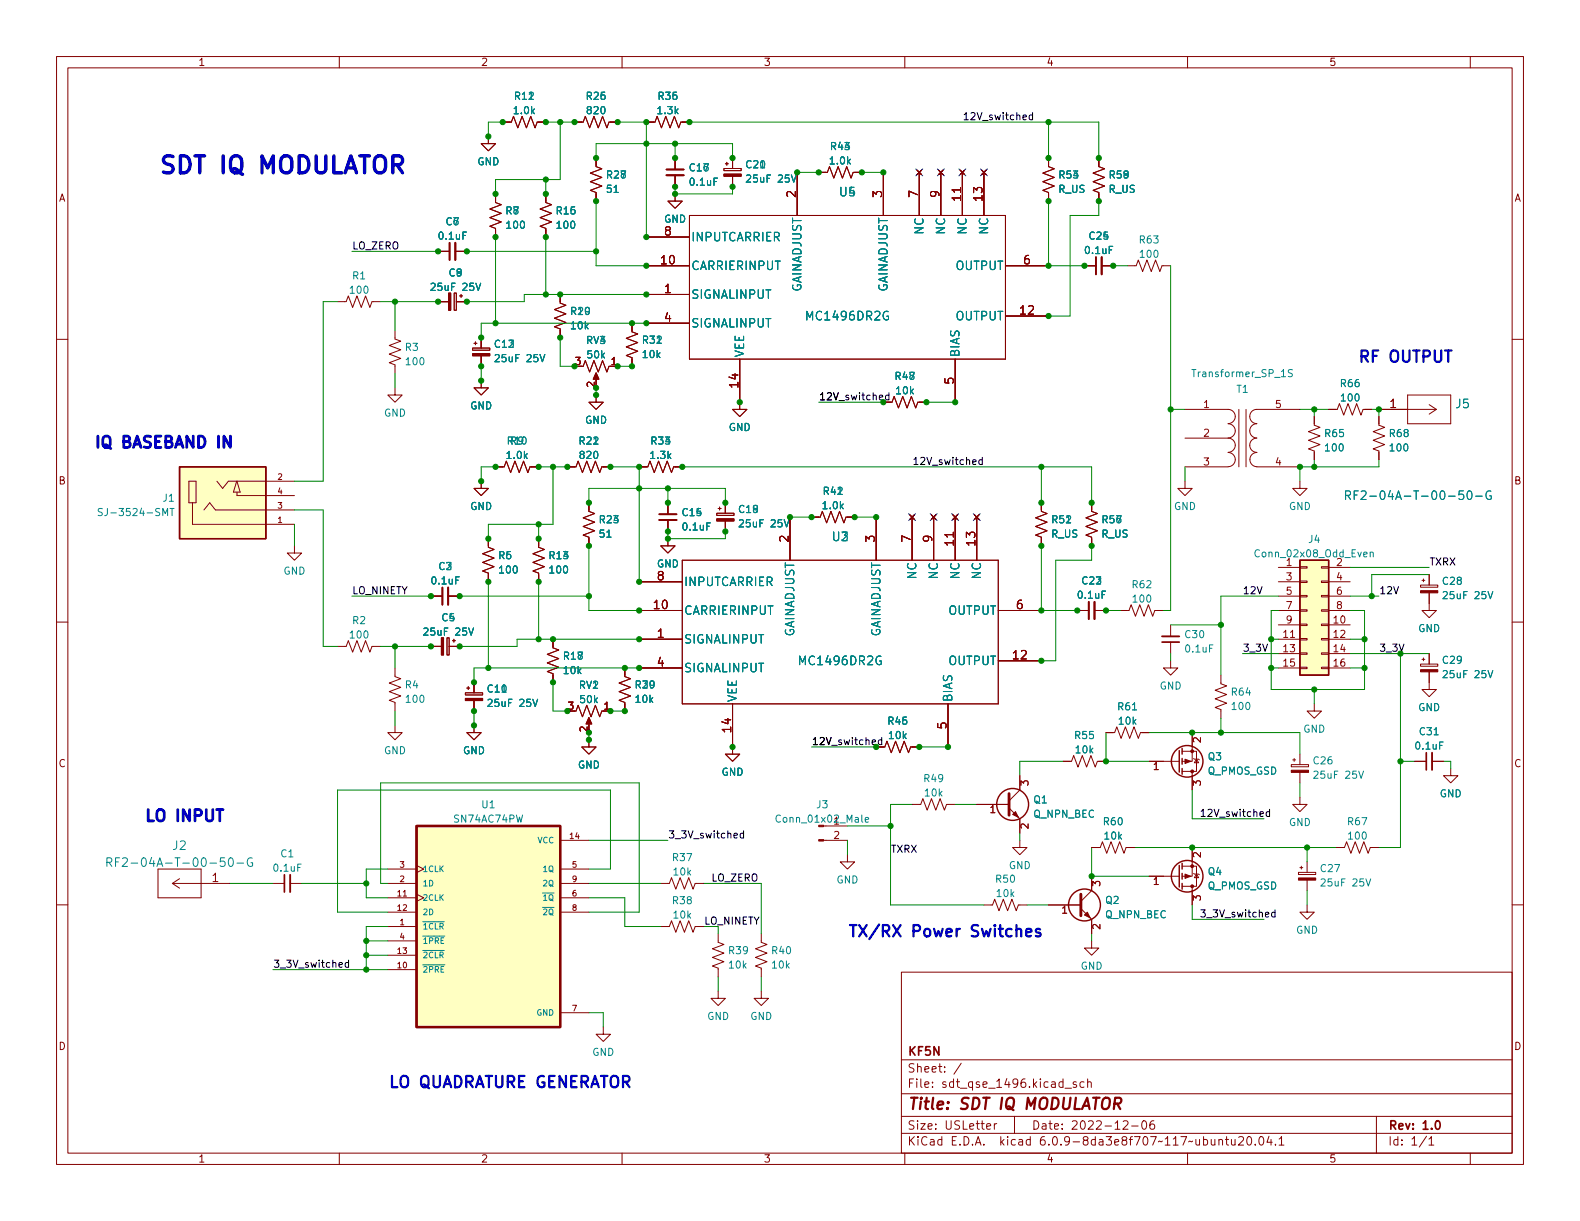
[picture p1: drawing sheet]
<svg xmlns="http://www.w3.org/2000/svg" width="279mm" height="216mm" viewBox="0 0 279 216" stroke-linecap="round" stroke-linejoin="round" font-family="sans-serif">
<g fill="none" stroke="#840000" stroke-width=".18">
<path d="M10 10h259.4v195.9h-259.4zM12 12h255.4v191.9h-255.4zM60 10v2M110 10v2M160 10v2M210 10v2M260 10v2M86.4 24.1v1.3h1.2l-1.2 1.3-1.3-1.3h1.3M87.6 34.3v1.5l1 .4-2 .8 2 .7-2 .8 2 .7-2 .8 1 .4v1.5M88.9 21.6h1.5l.4-1 .8 2 .7-2 .8 2 .8-2 .7 2 .4-1h1.5M96.5 34.3v1.5l1 .4-2 .8 2 .7-2 .8 2 .7-2 .8 1 .4v1.5M101.6 21.6h1.5l.4-1 .8 2 .7-2 .8 2 .8-2 .7 2 .4-1h1.5"/>
<path d="M105.4 27.9v1.6l1 .3-2 .8 2 .8-2 .7 2 .8-2 .8 1 .3v1.6M114.3 21.6h1.5l.4-1 .8 2 .7-2 .8 2 .8-2 .7 2 .4-1h1.5M119.4 34.3v1.3h1.2l-1.2 1.2-1.3-1.2h1.3M119.4 27.9v2.1M119.4 31v2M121.9 38.1h55.9v25.4h-55.9zM128 29.8h3.1v.4h-3.1zM128.3 29h.5M128.5 28.7v.5M129.5 27.9v1.9M129.5 31.2v1.8M141 30.5v7.6"/>
<path d="M144.8 30.5h1.5l.4-1 .7 2 .8-2 .8 2 .7-2 .8 2 .4-1h1.5M156.2 30.5v7.6M162.2 30.1l.7 .8M162.6 30.5v7.6M162.9 30.1l-.7 .8M166 30.1l.8 .8M166.4 30.5v7.6M166.8 30.1l-.8 .8M169.8 30.1l.8 .8M170.2 30.5v7.6M170.6 30.1l-.8 .8M173.6 30.1l.8 .8"/>
<path d="M174 30.5v7.6M174.4 30.1l-.8 .8M185.4 27.9v1.6l1 .3-2 .8 2 .8-2 .7 2 .8-2 .8 1 .3v1.6M194.3 27.9v1.6l1 .3-2 .8 2 .8-2 .7 2 .8-2 .8 1 .3v1.6M10 60h2M59.7 53.3h1.5l.4-1 .8 2.1 .7-2.1 .8 2.1 .7-2.1 .8 2.1 .4-1.1h1.5M69.8 58.4v1.5l1.1 .4-2.1 .8 2.1 .7-2.1 .8 2.1 .8-2.1 .7 1 .4v1.5M77.5 44.5h2M77.5 53.3h1.8M80.3 51.8h.4v3.1h-.4zM80.5 44.5h2M80.7 53.3h1.8"/>
<path d="M81.3 52.3h.5M81.5 52.1v.5M85.1 59.7v1.8M99.1 52.1v1.5l1 .4-2.1 .7 2.1 .8-2.1 .8 2.1 .7-2.1 .8 1.1 .4v1.5M111.8 57.2v1.5l1 .4-2.1 .7 2.1 .8-2.1 .7 2.1 .8-2.1 .8 1.1 .3v1.6M114.3 52.1h7.6M114.3 47h7.6M114.3 57.2h7.6M114.3 41.9h7.6M177.8 47h7.6M177.8 55.9h7.6M191.8 47h2"/>
<path d="M194.8 47h2M199.4 47h1.5l.4-1 .8 2 .7-2 .8 2 .7-2 .8 2 .4-1h1.5M267.4 60h2M69.8 68.6v1.3h1.3l-1.3 1.2-1.2-1.2h1.2M83.6 61.5h3v.4h-3zM83.8 60.7h.5M84.1 60.5v.5M85.1 67.3v1.3h1.3l-1.3 1.3-1.3-1.3h1.3M85.1 62.9v1.9M103.1 64.8l.4-1 .8 2 .7-2 .8 2 .8-2 .7 2 .4-1M105.4 69.9v1.2h1.3l-1.3 1.3-1.3-1.3h1.3M105.4 66.3v1"/>
<path d="M130.8 63.5v8.9h1.3l-1.3 1.3-1.3-1.3h1.3M156.2 71.1h1.5l.4-1 .8 2 .7-2 .8 2 .8-2 .7 2 .4-1h1.5M168.9 63.5v7.6M209.5 72.4h7.7a1.26 1.26 0 0 1 1.2 1.2 1.26 1.26 0 0 1-1.2 1.3M209.5 77.5h7.7M217.2 77.5a1.26 1.26 0 0 1 1.2 1.2 1.26 1.26 0 0 1-1.2 1.3M217.2 74.9a1.26 1.26 0 0 1 1.2 1.3 1.26 1.26 0 0 1-1.2 1.2M219.1 72.4v10.2M220.3 72.4v10.2M222.2 74.9a1.27 1.27 0 0 0-1.2 1.3 1.27 1.27 0 0 0 1.2 1.3 1.26 1.26 0 0 0-1.2 1.2 1.26 1.26 0 0 0 1.2 1.3M229.9 72.4h-7.7a1.26 1.26 0 0 0-1.2 1.2 1.26 1.26 0 0 0 1.2 1.3M232.4 73.7v1.5l1 .4-2 .7 2 .8-2 .8 2 .7-2 .8 1 .4v1.5"/>
<path d="M234.9 72.4h1.6l.4-1 .7 2 .8-2 .7 2 .8-2 .8 2 .3-1h1.6M243.8 73.7v1.5l1.1 .4-2.1 .7 2.1 .8-2.1 .8 2.1 .7-2.1 .8 1 .4v1.5M243.8 72.4h10.2M248.9 69.9h7.6v5h-7.6zM252.7 71.6l1.3 .8M254 72.4l-1.3 .8M33.4 85.1h1.3v3.8h-1.3zM34 88.9v3.8h18.1M36.1 90.2l1-1.3 1 1.3h14M38.4 85.1l1 1.3 1-1.3h11.7M41.9 85.1l-.6 1.9h1.2l-.6-1.9M41.9 85.1h.1"/>
<path d="M41.9 87v.6h10.2M52.1 96.5v1.3h1.2l-1.2 1.3-1.3-1.3h1.3M85.1 85.1v1.3h1.3l-1.3 1.2-1.3-1.2h1.3M86.4 95.3v1.5l1 .4-2.1 .7 2.1 .8-2.1 .7 2.1 .8-2.1 .8 1.1 .3v1.6M87.6 82.6h1.6l.3-1.1 .8 2.1 .8-2.1 .7 2.1 .8-2.1 .7 2.1 .4-1h1.5M95.2 95.3v1.5l1.1 .4-2.1 .7 2.1 .8-2.1 .7 2.1 .8-2.1 .8 1 .3v1.6M100.3 82.6h1.6l.3-1.1 .8 2.1 .8-2.1 .7 2.1 .8-2.1 .7 2.1 .4-1h1.5M104.1 88.9v1.5l1.1 .4-2.1 .8 2.1 .7-2.1 .8 2.1 .8-2.1 .7 1 .4v1.5M113 82.6h1.6l.3-1.1 .8 2.1 .8-2.1 .7 2.1 .8-2.1 .7 2.1 .4-1h1.5M118.1 95.3v1.2h1.3l-1.3 1.3-1.3-1.3h1.3M118.1 88.9v2M118.1 91.9v2.1"/>
<path d="M120.6 99.1h55.9v25.4h-55.9zM126.7 90.8h3.1v.3h-3.1zM127 89.9h.5M127.3 89.7v.5M128.3 88.9v1.9M128.3 92.1v1.9M139.7 91.4v7.7M143.5 91.4h1.5l.4-1 .8 2.1 .7-2.1 .8 2.1 .8-2.1 .7 2.1 .4-1.1h1.5M154.9 91.4v7.7M160.9 91.1l.8 .7M161.3 91.4v7.7M161.7 91.1l-.8 .7"/>
<path d="M164.7 91.1l.8 .7M165.1 91.4v7.7M165.5 91.1l-.8 .7M168.5 91.1l.8 .7M168.9 91.4v7.7M169.3 91.1l-.8 .7M172.3 91.1l.8 .7M172.7 91.4v7.7M173.1 91.1l-.8 .7M184.1 88.9v1.5l1.1 .4-2.1 .8 2.1 .7-2.1 .8 2.1 .8-2.1 .7 1 .4v1.5M193 88.9v1.5l1.1 .4-2.1 .8 2.1 .7-2.1 .8 2.1 .8-2.1 .7 1 .4v1.5M209.5 85.1v1.3h1.3l-1.3 1.2-1.2-1.2h1.2"/>
<path d="M217.2 80a1.26 1.26 0 0 1 1.2 1.3 1.26 1.26 0 0 1-1.2 1.2l-7.7 .1M222.2 82.6h7.7M222.3 80a1.26 1.26 0 0 0-1.3 1.3 1.26 1.26 0 0 0 1.3 1.2M229.9 85.1v1.3h1.2l-1.2 1.2-1.3-1.2h1.3M10 110h2M59.7 114.3h1.5l.4-1 .8 2 .7-2 .8 2 .7-2 .8 2 .4-1h1.5M69.8 118.1v1.5l1.1 .4-2.1 .8 2.1 .7-2.1 .8 2.1 .8-2.1 .7 1 .4v1.5M76.2 114.3h1.9M76.2 105.4h2M79 112.8h.4v3h-.4zM79.2 105.4h2.1M79.4 114.3h1.9"/>
<path d="M80 113.3h.5M80.3 113v.5M97.8 113v1.6l1 .3-2 .8 2 .8-2 .7 2 .8-2 .7 1 .4v1.6M110.5 118.1v1.5l1 .4-2 .8 2 .7-2 .8 2 .8-2 .7 1 .4v1.5M113 113h7.6M113 108h7.6M113 118.1h7.6M113 102.9h7.6M176.5 108h7.6M176.5 116.8h7.6M190.5 108h2M193.5 108h2.1"/>
<path d="M198.1 108h1.5l.4-1.1 .8 2.1 .7-2.1 .8 2.1 .8-2.1 .7 2.1 .4-1h1.5M207 116.8v1.3h1.3l-1.3 1.3-1.3-1.3h1.3M207 110.5v2M207 113.5v2.1M215.9 119.4v1.5l1 .4-2 .7 2 .8-2 .8 2 .7-2 .8 1 .4v1.5M226.1 113h3.8M226.1 108h3.8M226.1 118.1h3.8M226.1 102.9h3.8M226.1 105.4h3.8M226.1 100.3h3.8M226.1 110.5h3.8"/>
<path d="M226.1 115.6h3.8M229.9 118h1.2v.2h-1.2zM229.9 115.4h1.2v.3h-1.2zM229.9 112.9h1.2v.3h-1.2zM229.9 110.4h1.2v.2h-1.2zM229.9 107.8h1.2v.3h-1.2zM229.9 105.3h1.2v.2h-1.2zM229.9 102.7h1.2v.3h-1.2zM229.9 100.2h1.2v.3h-1.2zM233.7 118h1.2v.2h-1.2zM233.7 115.4h1.2v.3h-1.2zM233.7 112.9h1.2v.3h-1.2z"/>
<path d="M233.7 110.4h1.2v.2h-1.2zM233.7 107.8h1.2v.3h-1.2zM233.7 105.3h1.2v.2h-1.2zM233.7 102.7h1.2v.3h-1.2zM233.7 100.2h1.2v.3h-1.2zM234.9 113h3.9M234.9 108h3.9M234.9 118.1h3.9M234.9 102.9h3.9M234.9 105.4h3.9M234.9 100.3h3.9M234.9 110.5h3.9"/>
<path d="M234.9 115.6h3.9M251.2 103.5h3.1v.3h-3.1zM251.2 117.4h3.1v.4h-3.1zM251.5 102.6h.5M251.5 116.6h.5M251.7 102.4v.5M251.7 116.3v.5M252.7 104.8v3.2h1.3l-1.3 1.2-1.2-1.2h1.2M252.7 118.8v3.1h1.3l-1.3 1.3-1.2-1.3h1.2M252.7 101.6v1.9M252.7 115.6v1.8M267.4 110h2"/>
<path d="M69.8 128.3v1.2h1.3l-1.3 1.3-1.2-1.3h1.2M82.3 122.5h3v.4h-3zM82.5 121.7h.6M82.8 121.4v.5M83.8 128.3v1.2h1.3l-1.3 1.3-1.3-1.3h1.3M83.8 120.7v1.8M83.8 123.9v1.8M101.9 125.7l.3-1 .8 2 .8-2 .7 2 .8-2 .7 2 .4-1M104.1 130.8v1.3h1.3l-1.3 1.3-1.2-1.3h1.2M104.1 127.3v1M129.5 124.5v8.9h1.3l-1.3 1.2-1.2-1.2h1.2M154.9 132.1h1.6l.3-1 .8 2 .8-2 .7 2 .8-2 .8 2 .3-1h1.6"/>
<path d="M167.6 124.5v7.6M180.3 137.2v2.5l-1.9 1.9M188 134.6h1.5l.4-1 .7 2 .8-2 .8 2 .7-2 .8 2 .4-1h1.5M195.6 129.5h1.5l.4-1 .7 2.1 .8-2.1 .8 2.1 .7-2.1 .8 2.1 .4-1.1h1.5M203.2 134.6h5.3M209 132.8h2.6v3.6h-2.6M210.8 129.5v5.1h-1.8M210.8 136.4v3.3M211.1 134.1l.1 .1h.8l.1 .2M211.6 134.2l.4 .7h-.8zM228.3 135.2h3.1v.4h-3.1zM228.6 134.4h.5"/>
<path d="M228.9 134.1v.5M229.9 133.4v1.8M229.9 136.6v1.8M232.4 124.5v1.2h1.3l-1.3 1.3-1.3-1.3h1.3M250.2 134.6h2M253.2 134.6h2.1M256.5 135.9v1.3h1.3l-1.3 1.2-1.2-1.2h1.2M10 160h2M27.9 153.7h7.7v5.1h-7.7zM30.5 156.2h10.1M30.5 156.2l1.2 .8M31.7 155.4l-1.2 .8"/>
<path d="M48.3 156.2h2M51.3 156.2h2M68.6 156.2h5.1M68.6 153.7h5.1M68.6 158.8h5.1M73.7 158.1l1.2 .7-1.2 .6M73.7 153l1.2 .7-1.2 .6M99.1 148.6h5M99.1 156.2h5M99.1 153.7h5M99.1 158.8h5M116.8 156.2h1.6l.3-1 .8 2 .8-2 .7 2 .8-2 .8 2 .3-1h1.6"/>
<path d="M145.6 148.6h4.3M146 146.1h3.9M149.9 151.1v1.3h1.2l-1.2 1.3-1.3-1.3h1.3M161.3 142.2h1.5l.4-1 .8 2.1 .7-2.1 .8 2.1 .7-2.1 .8 2.1 .4-1.1h1.5M172.7 142.2h5.7M178.4 142.9l1.9 1.9v2.5M180.3 148.6v1.3h1.3l-1.3 1.2-1.2-1.2h1.2M193 149.9h1.6l.3-1.1 .8 2.1 .8-2.1 .7 2.1 .8-2.1 .8 2.1 .3-1h1.6M193 154.9v2.6l-1.9 1.9M203.2 154.9h5.3M209 153.2h2.6v3.5h-2.6M210.8 149.9v5h-1.8"/>
<path d="M210.8 156.7v3.3M211.1 154.4l.1 .2h.8l.1 .1M211.6 154.6l.4 .6h-.8zM229.6 154.3h3.1v.3h-3.1zM229.9 141v1.2h1.2l-1.2 1.3-1.3-1.3h1.3M229.9 153.4h.5M230.1 153.2v.5M231.1 152.4v1.9M231.1 155.6v1.9M236.2 149.9h1.5l.4-1.1 .8 2.1 .7-2.1 .8 2.1 .8-2.1 .7 2.1 .4-1h1.5M267.4 160h2M68.6 163.8h5.1"/>
<path d="M68.6 171.5h5.1M68.6 161.3h5.1M68.6 168.9h5.1M68.6 166.4h5.1M99.1 161.3h5M99.1 179.1h5M116.8 163.8h1.6l.3-1 .8 2 .8-2 .7 2 .8-2 .8 2 .3-1h1.6M127 165.1v1.5l1 .4-2 .8 2 .7-2 .8 2 .8-2 .7 1 .4v1.5M127 175.3v1.2h1.3l-1.3 1.3-1.3-1.3h1.3M134.6 165.1v1.5l1 .4-2 .8 2 .7-2 .8 2 .8-2 .7 1 .4v1.5M134.6 175.3v1.2h1.3l-1.3 1.3-1.3-1.3h1.3M159.4 171.9h108v32h-108z"/>
<path d="M174 160h1.5l.4-1 .8 2 .7-2 .8 2 .7-2 .8 2 .4-1h1.5M185.4 160h5.7M191.1 160.7l1.9 1.9v2.5M193 166.4v1.2h1.3l-1.3 1.3-1.2-1.3h1.2M231.1 160v1.3h1.3l-1.3 1.3-1.2-1.3h1.2M106.7 181.6v1.3h1.2l-1.2 1.3-1.3-1.3h1.3M159.4 197.4h108M159.4 193.4h108M159.4 187.4h108M170 188l-1.3 1.9M174.5 199.2l.7-.2-.1-.3h-.4l-.2 .2v.7h.6M175.8 198.7v1"/>
<path d="M176.3 198.7h-.3l-.2 .3M179.4 197.4v3M188.3 192.4h1.2M190.3 191.4l-.3-.1-.2 .2v.2l.5 .2v.3h-.5M191.7 191.4l-.4-.1-.3 .3v.4l.1 .2h.6M192.3 191.4l.2-.1 .4 .1 .1 .9M192.3 190.8v1.5M198.6 198.3l.6-.1 .2 .1 .1 .3-1 1.1h1M200.1 199.1h1.2M202.1 198.2h.2a.81 .81 0 0 1 .5 .6 .81 .81 0 0 1-.3 .8l-.1 .1a.81 .81 0 0 1-.6-.6 .81 .81 0 0 1 .3-.9zM204 198.2a.59 .59 0 0 0-.7 .6v.6l.2 .2 .4 .1 .2-.2 .1-.5-.2-.2-.4-.1-.3 .3M243.4 197.4v6.5"/>
<path d="M60 203.9v2M110 203.9v2M159.4 200.4h108M160 203.9v2M210 203.9v2M215.5 201.6l.3-.1h.3l.1 1M215.5 201.5v1M216.7 201.5h.6M216.9 201v1.3l.4 .2M217.8 201.5v.9l.4 .1 .2-.2M218.4 201.5v1M219 201.1l.6-.1 .2 .1 .1 .3-.9 1.1h.9"/>
<path d="M220.7 201h.1a.81 .81 0 0 1 .6 .6 .81 .81 0 0 1-.3 .8l-.1 .1a.81 .81 0 0 1-.6-.6 .81 .81 0 0 1 .3-.9zM222 202.3v.2M222.8 201h.2a.81 .81 0 0 1 .6 .6 .81 .81 0 0 1-.3 .8l-.2 .1a.81 .81 0 0 1-.6-.6 .81 .81 0 0 1 .3-.9zM224.4 200.9l-.4 1.1h1M224.8 201.5v1M225.5 202.3v.2M226.2 201.4l.4-.4v1.5M226.2 202.5h.8M252.3 200.9l-1.3 1.9M252.7 201.4l.4-.4v1.5M252.7 202.5h.8M260 203.9v2"/>
</g>
<path d="M117.9 30h3M79.5 42.9v3.1M193.8 45.5v3M116.6 90.9h3M78.2 103.9v3M192.5 106.4v3.1M205.5 113.5h3M252.2 133.1v3M50.3 154.7v3M254 198.2h.2a.82 .82 0 0 1 .6 .6 .82 .82 0 0 1-.3 .8l-.2 .1a.81 .81 0 0 1-.6-.6 .81 .81 0 0 1 .3-.9z" fill="none" stroke="#840000" stroke-width=".3"/>
<path d="M197.1 195.2h.7a.55 .55 0 0 0 .5-.5 .55 .55 0 0 0-.3-.6h-.8l-.2 2M197.6 195.2l.5 .9" fill="none" stroke="#840000" stroke-width=".4"/>
<g fill="#840000" stroke="#840000" stroke-width=".18">
<path d="M104.1 126.9l.5 1.1h-1z"/>
<path d="M179.1 144l.5-.5 .5 1z"/>
<path d="M144.8 148.5h.8v.2h-.8z"/>
<path d="M78.1 112.8h.3v3h-.3z"/>
<path d="M82.3 123.5h3v.4h-3z"/>
<path d="M83.6 62.5h3v.4h-3z"/>
<path d="M105.4 65.9l.5 1.2h-1z"/>
<path d="M128 30.8h3.1v.4h-3.1z"/>
<path d="M228.3 136.2h3.1v.4h-3.1z"/>
<path d="M229.6 155.2h3.1v.4h-3.1z"/>
<path d="M209.5 154.6l1.1 .3-1.1 .4z"/>
<path d="M191.8 161.8l.5-.5 .5 1z"/>
<path d="M209.5 134.2l1.1 .4-1.1 .4z"/>
<path d="M251.2 104.4h3.1v.4h-3.1z"/>
<path d="M251.2 118.4h3.1v.4h-3.1z"/>
<path d="M79.3 51.8h.4v3.1h-.4z"/>
<path d="M126.7 91.7h3.1v.4h-3.1z"/>
<circle cx="210.8" cy="153.2" r=".25"/>
<circle cx="210.8" cy="156.7" r=".25"/>
<circle cx="210.8" cy="132.8" r=".25"/>
<circle cx="210.8" cy="136.4" r=".25"/>
</g>
<path d="M178.4 140.3v3.8M191.1 158.1v3.8" fill="none" stroke="#840000" stroke-width=".51"/>
<g fill="none" stroke="#840000" stroke-width=".25">
<path d="M31.7 82.6h15.3v12.7h-15.3zM47 82.6v12.7M229.9 99.1h5v20.3h-5zM208.5 132.7v3.8M209 132.3v1.1M209 134.1v1M209 135.9v1M208.5 153v3.8M209 152.7v1M209 154.4v1M209 156.2v1"/>
<circle cx="209.9" cy="134.6" r="2.79"/>
<circle cx="179.1" cy="142.2" r="2.82"/>
<circle cx="209.9" cy="154.9" r="2.79"/>
<circle cx="191.8" cy="160" r="2.82"/>
</g>
<g fill="none" stroke="#008484" stroke-width=".18">
<path d="M139.9 30.9l.5 1.3 .4-1.3M84.2 50.1l.4 1.3 .4-1.3M95.5 62.7l.4 1.3 .4-1.3M228.5 65.4l-.4-.1-.2 .2v.3l.5 .3 .1 .3-.2 .2h-.5M18.1 90l-.5-.1-.2 .1v.4l.6 .2 .1 .3-.3 .3-.4-.1M30.1 89.9h.7M30.4 89.9v1.3M138.7 91.9l.4 1.3 .4-1.3M237.9 87.6l.8-.1 .1-.2-.1-.4-.2-.1h-.6v1.5M238.3 87.6l.5 .7M239.5 87.5h.5M240.2 86.8h-.7v1.5"/>
<path d="M240.7 86.9l.6-.1 .2 .1 .1 .3-1 1.1h1M242.3 97.7l.2-.1 .3 .1v.8M242.3 97.6v.9M261 87.7h1.1M263.6 86.9a.75 .75 0 0 0-.9 .5 .75 .75 0 0 0 .6 .9l.4-.1v-.5h-.3M82.9 111l.4 1.3 .4-1.3M263.1 104.6l.5 1.3 .4-1.3M263.1 118.6l.5 1.2 .4-1.2M94.2 123.7l.4 1.2 .5-1.2M240.3 136.4l.4 1.2 .4-1.2M18.9 152.5l.7-.1 .2-.2-.1-.4-.2-.1h-.6v1.5M19.3 152.5l.5 .7"/>
<path d="M20.4 152.4h.5M21.2 151.7h-.8v1.5M21.7 151.8l.5-.1 .3 .1v.3l-.9 1.1h.9M41.9 152.6h1.2M44.6 151.8a.75 .75 0 0 0-.9 .5 .75 .75 0 0 0 .5 .9l.5-.1v-.5h-.3M153 145l.6-.2-.1-.2-.3-.1-.2 .2 .1 .6h.4M241.5 155.4l.5 1.3 .4-1.3"/>
</g>
<path d="M117.9 31h3M80.5 42.9v3.1M194.8 45.5v3M116.6 91.9h3M79.2 103.9v3M193.5 106.4v3.1M205.5 112.5h3M253.2 133.1v3M51.3 154.7v3" fill="none" stroke="#840000" stroke-width=".33"/>
<g fill="#ffffc2" stroke="#ffffc2" stroke-width=".18">
<path d="M73.7 146.1h25.4v35.5h-25.4z"/>
<path d="M229.9 99.1h5v20.3h-5z"/>
<path d="M31.7 82.6h15.3v12.7h-15.3z"/>
</g>
<path d="M73.7 146.1h25.4v35.5h-25.4z" fill="none" stroke="#840000" stroke-width=".41"/>
<g fill="none" stroke="#000" stroke-width=".18">
<path d="M182.6 19.9v1.3M182.6 20.4l-.4-.1-.2 .3 .1 .5h.5M157.2 69.9h-.4l-.2 .2 .1 .5h.5M157.2 69.4v1.3M173.7 81.4l-.4-.1-.2 .2 .1 .6h.5M173.7 80.9v1.2M155.9 130.9l-.3-.1-.3 .3 .1 .5h.5M155.9 130.4v1.3M131.5 147.4l-.4-.1-.2 .3 .1 .5h.5M131.5 146.9v1.3M224.5 143.6l-.4-.1-.2 .3 .1 .5h.5M224.5 143.1v1.3"/>
<path d="M61.6 170.3l-.3-.1-.3 .2 .2 .6h.4M61.6 169.8v1.2M225.5 161.4l-.4-.1-.2 .2 .1 .6h.5M225.5 160.9v1.3"/>
</g>
<path d="M40.7 77.1v2l-1.1-2v2M38.3 143.2h1.1" fill="none" stroke="#0000c2" stroke-width=".5"/>
<path d="M181.5 164.9l.9-.2-.1-.4-.6-.1-.2 .3v1l.2 .1 .6-.1M183.9 164.3l-.4-.1-.3 .3 .1 .3 .6 .2 .1 .2-.1 .3-.2 .1-.5-.1" fill="none" stroke="#0000c2" stroke-width=".4"/>
<g fill="none" stroke="#008400" stroke-width=".18">
<path d="M88.9 21.6h-2.5v2.5M96.5 21.6h5.1M96.5 31.8v2.5M99.1 21.6v10.2h-11.5v2.5M105.4 27.9v-2.5h24.1v2.5M105.4 35.6v11.4h8.9M109.2 21.6h5.1v20.3M119.4 25.4v2.5M119.4 33v1.3h10.1v-1.3M121.9 21.6h72.4v6.3M141 30.5h3.8M152.4 30.5h3.8"/>
<path d="M185.4 35.6v11.4h6.4M185.4 21.6v6.3M194.3 35.6v2.5h-5.1v17.8h-3.8M59.7 53.3h-2.6v31.8h-5M62.2 44.5h15.3M67.3 53.3h10.2M69.8 53.3v5.1M82.5 44.5h22.9M87.6 41.9v15.3M96.5 41.9v10.2M99.1 59.7v5.1h2.5M114.3 57.2h-29.2v2.5"/>
<path d="M114.3 52.1h-21.6v1.2h-10.2M196.8 47h2.6M207 47v61h-1.3M69.8 66v2.6M85.1 64.8v2.5M105.4 68.6v1.3M109.2 64.8h2.6M144.8 71.1h11.4M163.8 71.1h5.1M207 72.4h2.5M229.9 72.4h5M232.4 72.4v1.3"/>
<path d="M242.6 72.4h1.2v1.3M52.1 90.2h5v24.1h2.6M52.1 92.7v3.8M87.6 82.6h-2.5v2.5M95.2 82.6h5.1M95.2 92.7v2.6M97.8 82.6v10.1h-11.4v2.6M104.1 88.9v-2.5h24.2v2.5M104.1 96.5v11.5h8.9M107.9 82.6h5.1v20.3M118.1 94v1.3h10.2v-1.3M118.1 86.4v2.5"/>
<path d="M120.6 82.6h72.4v6.3M139.7 91.4h3.8M151.1 91.4h3.8M184.1 96.5v11.5h6.4M184.1 82.6v6.3M193 96.5v2.6h-6.3v17.7h-2.6M209.5 82.6v2.5M232.4 81.3v1.3M243.8 81.3v1.3h-13.9v2.5M62.2 105.4h14M67.3 114.3h8.9M69.8 114.3v3.8"/>
<path d="M81.3 105.4h22.8M86.4 102.9v15.2M95.2 102.9v10.1M113 118.1h-29.2v2.6M113 113h-21.6v1.3h-10.1M195.6 108h2.5M207 115.6v1.2M207 110.5h8.9M219.7 115.6h6.4M224.8 118.1h1.3M224.8 113h1.3M226.1 108h-1.3v13.9h16.5v-13.9h-2.5"/>
<path d="M226.1 105.4h-10.2v14M238.8 100.3h13.9M238.8 115.6h13.9M238.8 118.1h2.5M238.8 105.4h5M238.8 113h2.5M247.6 115.6v34.3h-3.8M252.7 101.6h-10.1v3.8M69.8 125.7v2.6M83.8 125.7v2.6M97.8 120.7v5h2.5M104.1 129.5v1.3"/>
<path d="M107.9 125.7h2.6M143.5 132.1h11.4M162.6 132.1h5M188 134.6h-7.7v2.6M195.6 129.5v5.1h7.6M203.2 129.5h26.7v3.9M210.8 139.7v5.1h12.7M215.9 127v2.5M229.9 138.4v2.6M232.4 121.9v2.6M247.6 134.6h2.6M255.3 134.6h1.2v1.3"/>
<path d="M40.6 156.2h7.7M53.3 156.2h11.5M68.6 156.2h-1.3v-17.8h45.7v22.9h-8.9M68.6 153.7h-3.8v5.1h3.8M104.1 158.8h6.4v5h6.3M104.1 156.2h12.7M104.1 153.7h3.8v-14h-48.2v21.6h8.9M104.1 148.6h14M124.5 156.2h10.1v8.9M149.9 148.6v2.5M149.9 146.1h7.6M161.3 142.2h-3.8v17.8h16.5"/>
<path d="M168.9 142.2h3.8M180.3 147.3v1.3M193 149.9v5h10.2M200.7 149.9h35.5M231.1 149.9v2.5M231.1 157.5v2.5M48.3 171.5h20.3M64.8 168.9h3.8M64.8 166.4h3.8M68.6 163.8h-3.8v7.7M104.1 179.1h2.6v2.5M127 163.8v1.3"/>
<path d="M127 172.7v2.6M134.6 172.7v2.6M181.6 160h3.8M193 165.1v1.3M210.8 160v2.6h12.7"/>
</g>
<g fill="none" stroke="#000084" stroke-width=".18">
<path d="M162 29.9l1.2 1.2M163.2 29.9l-1.2 1.2M165.8 29.9l1.2 1.2M167 29.9l-1.2 1.2M169.6 29.9l1.2 1.2M170.8 29.9l-1.2 1.2M173.4 29.9l1.2 1.2M174.6 29.9l-1.2 1.2M160.7 90.8l1.2 1.2M161.9 90.8l-1.2 1.2M164.5 90.8l1.2 1.2M165.7 90.8l-1.2 1.2"/>
<path d="M168.3 90.8l1.2 1.2M169.5 90.8l-1.2 1.2M172.1 90.8l1.2 1.2M173.3 90.8l-1.2 1.2"/>
</g>
<g fill="#008400" stroke="#008400" stroke-width=".18">
<circle cx="82.5" cy="53.3" r=".46"/>
<circle cx="85.1" cy="59.7" r=".46"/>
<circle cx="87.6" cy="57.2" r=".46"/>
<circle cx="85.1" cy="64.8" r=".46"/>
<circle cx="96.5" cy="52.1" r=".46"/>
<circle cx="99.1" cy="52.1" r=".46"/>
<circle cx="82.5" cy="44.5" r=".46"/>
<circle cx="77.5" cy="44.5" r=".46"/>
<circle cx="77.5" cy="53.3" r=".46"/>
<circle cx="69.8" cy="53.3" r=".46"/>
<circle cx="87.6" cy="41.9" r=".46"/>
<circle cx="87.6" cy="34.3" r=".46"/>
<circle cx="86.4" cy="24.1" r=".46"/>
<circle cx="88.9" cy="21.6" r=".46"/>
<circle cx="96.5" cy="41.9" r=".46"/>
<circle cx="96.5" cy="34.3" r=".46"/>
<circle cx="96.5" cy="31.8" r=".46"/>
<circle cx="99.1" cy="21.6" r=".46"/>
<circle cx="96.5" cy="21.6" r=".46"/>
<circle cx="95.2" cy="82.6" r=".46"/>
<circle cx="97.8" cy="82.6" r=".46"/>
<circle cx="100.3" cy="82.6" r=".46"/>
<circle cx="105.4" cy="69.9" r=".46"/>
<circle cx="105.4" cy="68.6" r=".46"/>
<circle cx="104.1" cy="88.9" r=".46"/>
<circle cx="87.6" cy="82.6" r=".46"/>
<circle cx="85.1" cy="85.1" r=".46"/>
<circle cx="95.2" cy="92.7" r=".46"/>
<circle cx="95.2" cy="95.3" r=".46"/>
<circle cx="119.4" cy="34.3" r=".46"/>
<circle cx="119.4" cy="33" r=".46"/>
<circle cx="101.6" cy="21.6" r=".46"/>
<circle cx="129.5" cy="27.9" r=".46"/>
<circle cx="119.4" cy="27.9" r=".46"/>
<circle cx="105.4" cy="35.6" r=".46"/>
<circle cx="129.5" cy="33" r=".46"/>
<circle cx="113" cy="86.4" r=".46"/>
<circle cx="107.9" cy="82.6" r=".46"/>
<circle cx="113" cy="82.6" r=".46"/>
<circle cx="128.3" cy="88.9" r=".46"/>
<circle cx="118.1" cy="94" r=".46"/>
<circle cx="118.1" cy="95.3" r=".46"/>
<circle cx="128.3" cy="94" r=".46"/>
<circle cx="85.1" cy="67.3" r=".46"/>
<circle cx="114.3" cy="57.2" r=".46"/>
<circle cx="111.8" cy="57.2" r=".46"/>
<circle cx="114.3" cy="52.1" r=".46"/>
<circle cx="114.3" cy="47" r=".46"/>
<circle cx="99.1" cy="59.7" r=".46"/>
<circle cx="101.6" cy="64.8" r=".46"/>
<circle cx="109.2" cy="64.8" r=".46"/>
<circle cx="111.8" cy="64.8" r=".46"/>
<circle cx="105.4" cy="27.9" r=".46"/>
<circle cx="109.2" cy="21.6" r=".46"/>
<circle cx="105.4" cy="44.5" r=".46"/>
<circle cx="114.3" cy="41.9" r=".46"/>
<circle cx="121.9" cy="21.6" r=".46"/>
<circle cx="114.3" cy="25.4" r=".46"/>
<circle cx="119.4" cy="25.4" r=".46"/>
<circle cx="114.3" cy="21.6" r=".46"/>
<circle cx="141" cy="30.5" r=".46"/>
<circle cx="152.4" cy="30.5" r=".46"/>
<circle cx="156.2" cy="30.5" r=".46"/>
<circle cx="144.8" cy="30.5" r=".46"/>
<circle cx="156.2" cy="71.1" r=".46"/>
<circle cx="185.4" cy="21.6" r=".46"/>
<circle cx="185.4" cy="27.9" r=".46"/>
<circle cx="185.4" cy="35.6" r=".46"/>
<circle cx="194.3" cy="35.6" r=".46"/>
<circle cx="194.3" cy="27.9" r=".46"/>
<circle cx="207" cy="72.4" r=".46"/>
<circle cx="191.8" cy="47" r=".46"/>
<circle cx="196.8" cy="47" r=".46"/>
<circle cx="120.6" cy="82.6" r=".46"/>
<circle cx="118.1" cy="88.9" r=".46"/>
<circle cx="118.1" cy="86.4" r=".46"/>
<circle cx="185.4" cy="55.9" r=".46"/>
<circle cx="185.4" cy="47" r=".46"/>
<circle cx="184.1" cy="82.6" r=".46"/>
<circle cx="184.1" cy="88.9" r=".46"/>
<circle cx="151.1" cy="91.4" r=".46"/>
<circle cx="143.5" cy="91.4" r=".46"/>
<circle cx="130.8" cy="71.1" r=".46"/>
<circle cx="139.7" cy="91.4" r=".46"/>
<circle cx="168.9" cy="71.1" r=".46"/>
<circle cx="163.8" cy="71.1" r=".46"/>
<circle cx="154.9" cy="91.4" r=".46"/>
<circle cx="162.6" cy="132.1" r=".46"/>
<circle cx="167.6" cy="132.1" r=".46"/>
<circle cx="154.9" cy="132.1" r=".46"/>
<circle cx="157.5" cy="146.1" r=".46"/>
<circle cx="104.1" cy="105.4" r=".46"/>
<circle cx="113" cy="102.9" r=".46"/>
<circle cx="113" cy="108" r=".46"/>
<circle cx="97.8" cy="113" r=".46"/>
<circle cx="86.4" cy="118.1" r=".46"/>
<circle cx="86.4" cy="102.9" r=".46"/>
<circle cx="113" cy="113" r=".46"/>
<circle cx="110.5" cy="118.1" r=".46"/>
<circle cx="104.1" cy="96.5" r=".46"/>
<circle cx="86.4" cy="95.3" r=".46"/>
<circle cx="97.8" cy="120.7" r=".46"/>
<circle cx="100.3" cy="125.7" r=".46"/>
<circle cx="113" cy="118.1" r=".46"/>
<circle cx="81.3" cy="114.3" r=".46"/>
<circle cx="69.8" cy="114.3" r=".46"/>
<circle cx="76.2" cy="114.3" r=".46"/>
<circle cx="64.8" cy="156.2" r=".46"/>
<circle cx="64.8" cy="166.4" r=".46"/>
<circle cx="83.8" cy="120.7" r=".46"/>
<circle cx="83.8" cy="128.3" r=".46"/>
<circle cx="83.8" cy="125.7" r=".46"/>
<circle cx="76.2" cy="105.4" r=".46"/>
<circle cx="81.3" cy="105.4" r=".46"/>
<circle cx="95.2" cy="113" r=".46"/>
<circle cx="95.2" cy="102.9" r=".46"/>
<circle cx="107.9" cy="125.7" r=".46"/>
<circle cx="110.5" cy="125.7" r=".46"/>
<circle cx="64.8" cy="168.9" r=".46"/>
<circle cx="129.5" cy="132.1" r=".46"/>
<circle cx="64.8" cy="171.5" r=".46"/>
<circle cx="104.1" cy="129.5" r=".46"/>
<circle cx="104.1" cy="130.8" r=".46"/>
<circle cx="193" cy="154.9" r=".46"/>
<circle cx="210.8" cy="149.9" r=".46"/>
<circle cx="195.6" cy="134.6" r=".46"/>
<circle cx="210.8" cy="129.5" r=".46"/>
<circle cx="232.4" cy="82.6" r=".46"/>
<circle cx="229.9" cy="82.6" r=".46"/>
<circle cx="232.4" cy="72.4" r=".46"/>
<circle cx="243.8" cy="72.4" r=".46"/>
<circle cx="195.6" cy="108" r=".46"/>
<circle cx="184.1" cy="108" r=".46"/>
<circle cx="184.1" cy="116.8" r=".46"/>
<circle cx="242.6" cy="105.4" r=".46"/>
<circle cx="190.5" cy="108" r=".46"/>
<circle cx="184.1" cy="96.5" r=".46"/>
<circle cx="193" cy="88.9" r=".46"/>
<circle cx="193" cy="96.5" r=".46"/>
<circle cx="232.4" cy="121.9" r=".46"/>
<circle cx="224.8" cy="113" r=".46"/>
<circle cx="241.3" cy="118.1" r=".46"/>
<circle cx="241.3" cy="113" r=".46"/>
<circle cx="224.8" cy="118.1" r=".46"/>
<circle cx="215.9" cy="110.5" r=".46"/>
<circle cx="247.6" cy="134.6" r=".46"/>
<circle cx="215.9" cy="129.5" r=".46"/>
<circle cx="231.1" cy="149.9" r=".46"/>
</g>
<text font-size="4.2" fill="#0000c2" x="27.9" y="30.7">SDT IQ MODULATOR</text>
<g font-size="2.8" fill="#0000c2">
<text x="240" y="64.1">RF OUTPUT</text>
<text x="16.5" y="79.2">IQ BASEBAND IN</text>
<text x="25.4" y="145.2">LO INPUT</text>
<text x="149.9" y="165.7">TX/RX Power Switches</text>
<text x="68.6" y="192.3">LO QUADRATURE GENERATOR</text>
</g>
<text font-size="2.8" fill="#840000" x="160.4" y="196.2">Title: SDT IQ MODULATOR</text>
<g font-size="2.1" fill="#840000">
<text x="140.7" y="34.9" transform="rotate(-90 140.7 34.9)">2</text>
<text x="156" y="34.9" transform="rotate(-90 156 34.9)">3</text>
<text x="162.3" y="34.9" transform="rotate(-90 162.3 34.9)">7</text>
<text x="166.1" y="34.9" transform="rotate(-90 166.1 34.9)">9</text>
<text x="169.9" y="35.5" transform="rotate(-90 169.9 35.5)">11</text>
<text x="173.7" y="35.5" transform="rotate(-90 173.7 35.5)">13</text>
<text x="117.5" y="41.7">8</text>
<text x="116.9" y="46.7">10</text>
<text x="181" y="46.7">6</text>
<text x="117.5" y="51.8">1</text>
<text x="117.5" y="56.9">4</text>
<text x="180.4" y="55.6">12</text>
<text x="130.6" y="68.5" transform="rotate(-90 130.6 68.5)">14</text>
<text x="168.7" y="67.9" transform="rotate(-90 168.7 67.9)">5</text>
<text x="245.8" y="72.1">1</text>
<text x="139.4" y="95.8" transform="rotate(-90 139.4 95.8)">2</text>
<text x="154.7" y="95.8" transform="rotate(-90 154.7 95.8)">3</text>
<text x="161" y="95.8" transform="rotate(-90 161 95.8)">7</text>
<text x="164.8" y="95.8" transform="rotate(-90 164.8 95.8)">9</text>
<text x="168.7" y="96.4" transform="rotate(-90 168.7 96.4)">11</text>
<text x="172.5" y="96.4" transform="rotate(-90 172.5 96.4)">13</text>
<text x="115.7" y="107.7">10</text>
<text x="116.3" y="102.6">8</text>
<text x="179.8" y="107.7">6</text>
<text x="116.3" y="112.8">1</text>
<text x="116.3" y="117.9">4</text>
<text x="179.2" y="116.6">12</text>
<text x="129.3" y="129.4" transform="rotate(-90 129.3 129.4)">14</text>
<text x="167.4" y="128.9" transform="rotate(-90 167.4 128.9)">5</text>
<text x="37.5" y="156">1</text>
<text x="160.4" y="189.7">Sheet: /</text>
<text x="160.4" y="186.7">KF5N</text>
<text x="160.4" y="192.4">File: sdt_qse_1496.kicad_sch</text>
<text x="160.4" y="202.5">KiCad E.D.A. kicad 6.0.9-8da3e8f707~117~ubuntu20.04.1</text>
<text x="160.4" y="199.7">Size: USLetter</text>
<text x="182.4" y="199.7">Date: 2022-12-06</text>
<text x="245.4" y="199.7">Rev: 1.0</text>
<text x="245.4" y="202.5">Id: 1/1</text>
</g>
<g font-size="2.1" fill="#008484">
<text x="148.5" y="34.7">U5</text>
<text x="163.3" y="41.4" transform="rotate(-90 163.3 41.4)">NC</text>
<text x="167.1" y="41.4" transform="rotate(-90 167.1 41.4)">NC</text>
<text x="170.9" y="41.4" transform="rotate(-90 170.9 41.4)">NC</text>
<text x="174.7" y="41.4" transform="rotate(-90 174.7 41.4)">NC</text>
<text x="122.2" y="47.7">CARRIERINPUT</text>
<text x="122.2" y="42.7">INPUTCARRIER</text>
<text x="169" y="47.7">OUTPUT</text>
<text x="122.2" y="52.8">SIGNALINPUT</text>
<text x="141.7" y="51.9" transform="rotate(-90 141.7 51.9)">GAINADJUST</text>
<text x="157" y="51.9" transform="rotate(-90 157 51.9)">GAINADJUST</text>
<text x="122.2" y="57.9">SIGNALINPUT</text>
<text x="142.9" y="56.6">MC1496DR2G</text>
<text x="169" y="56.6">OUTPUT</text>
<text x="131.6" y="63.2" transform="rotate(-90 131.6 63.2)">VEE</text>
<text x="169.7" y="63.2" transform="rotate(-90 169.7 63.2)">BIAS</text>
<text x="257.5" y="72.2">J5</text>
<text x="241.2" y="88.4">RF2-04A-T-00-50-G</text>
<text x="147.2" y="95.7">U2</text>
<text x="120.9" y="103.6">INPUTCARRIER</text>
<text x="162" y="102.3" transform="rotate(-90 162 102.3)">NC</text>
<text x="165.8" y="102.3" transform="rotate(-90 165.8 102.3)">NC</text>
<text x="169.7" y="102.3" transform="rotate(-90 169.7 102.3)">NC</text>
<text x="173.5" y="102.3" transform="rotate(-90 173.5 102.3)">NC</text>
<text x="120.9" y="113.8">SIGNALINPUT</text>
<text x="120.9" y="108.7">CARRIERINPUT</text>
<text x="140.4" y="112.9" transform="rotate(-90 140.4 112.9)">GAINADJUST</text>
<text x="155.7" y="112.9" transform="rotate(-90 155.7 112.9)">GAINADJUST</text>
<text x="167.7" y="108.7">OUTPUT</text>
<text x="120.9" y="118.9">SIGNALINPUT</text>
<text x="141.6" y="117.6">MC1496DR2G</text>
<text x="167.7" y="117.6">OUTPUT</text>
<text x="130.3" y="124.2" transform="rotate(-90 130.3 124.2)">VEE</text>
<text x="168.4" y="124.2" transform="rotate(-90 168.4 124.2)">BIAS</text>
<text x="22.2" y="153.3">RF2-04A-T-00-50-G</text>
<text x="30.6" y="150.3">J2</text>
</g>
<g font-size="1.8" fill="#840000">
<text x="35" y="11.6">1</text>
<text x="85" y="11.6">2</text>
<text x="135" y="11.6">3</text>
<text x="185" y="11.6">4</text>
<text x="235" y="11.6">5</text>
<text x="10.3" y="35.6">A</text>
<text x="267.7" y="35.6">A</text>
<text x="101.7" y="64.5">3</text>
<text x="108.1" y="64.5">1</text>
<text x="105.2" y="68.4" transform="rotate(-90 105.2 68.4)">2</text>
<text x="212.9" y="72.1">1</text>
<text x="212.9" y="77.2">2</text>
<text x="225.6" y="72.1">5</text>
<text x="212.9" y="82.3">3</text>
<text x="225.6" y="82.3">4</text>
<text x="10.3" y="85.7">B</text>
<text x="267.7" y="85.7">B</text>
<text x="227.5" y="100.1">1</text>
<text x="236.4" y="100.1">2</text>
<text x="227.5" y="102.6">3</text>
<text x="227.5" y="105.2">5</text>
<text x="227.5" y="107.7">7</text>
<text x="236.4" y="102.6">4</text>
<text x="236.4" y="105.2">6</text>
<text x="236.4" y="107.7">8</text>
<text x="227" y="112.8">11</text>
<text x="227.5" y="110.2">9</text>
<text x="235.9" y="110.2">10</text>
<text x="235.9" y="112.8">12</text>
<text x="227" y="115.3">13</text>
<text x="227" y="117.9">15</text>
<text x="235.9" y="115.3">14</text>
<text x="235.9" y="117.9">16</text>
<text x="100.5" y="125.5">3</text>
<text x="106.8" y="125.5">1</text>
<text x="103.9" y="129.4" transform="rotate(-90 103.9 129.4)">2</text>
<text x="212.3" y="131.3" transform="rotate(-90 212.3 131.3)">2</text>
<text x="10.3" y="135.6">C</text>
<text x="204" y="136.1">1</text>
<text x="267.7" y="135.6">C</text>
<text x="175.1" y="143.8">1</text>
<text x="181.9" y="138.9" transform="rotate(-90 181.9 138.9)">3</text>
<text x="212.3" y="138.9" transform="rotate(-90 212.3 138.9)">3</text>
<text x="147.5" y="148.3">2</text>
<text x="181.9" y="146.5" transform="rotate(-90 181.9 146.5)">2</text>
<text x="212.3" y="151.6" transform="rotate(-90 212.3 151.6)">2</text>
<text x="187.8" y="161.5">1</text>
<text x="194.6" y="156.7" transform="rotate(-90 194.6 156.7)">3</text>
<text x="204" y="156.5">1</text>
<text x="212.3" y="159.2" transform="rotate(-90 212.3 159.2)">3</text>
<text x="194.6" y="164.3" transform="rotate(-90 194.6 164.3)">2</text>
<text x="10.3" y="185.7">D</text>
<text x="267.7" y="185.7">D</text>
<text x="35" y="205.6">1</text>
<text x="85" y="205.6">2</text>
<text x="135" y="205.6">3</text>
<text x="185" y="205.6">4</text>
<text x="235" y="205.6">5</text>
</g>
<g font-size="1.8" fill="#008484">
<text x="91.1" y="17.6">R11</text>
<text x="103.8" y="17.6">R25</text>
<text x="116.5" y="17.6">R35</text>
<text x="91" y="20.2">1.0k</text>
<text x="103.9" y="20.2">820</text>
<text x="116.4" y="20.2">1.3k</text>
<text x="84.4" y="29.2">GND</text>
<text x="132" y="29.7">C21</text>
<text x="146.9" y="29.1">1.0k</text>
<text x="147" y="26.5">R44</text>
<text x="107.4" y="31.6">R27</text>
<text x="107.4" y="34.1">51</text>
<text x="122" y="30.3">C16</text>
<text x="122.1" y="32.8">0.1uF</text>
<text x="132.5" y="32.3">25uF 25V</text>
<text x="187.2" y="34.1">R_US</text>
<text x="187.4" y="31.6">R53</text>
<text x="196.1" y="34.1">R_US</text>
<text x="196.3" y="31.6">R59</text>
<text x="78.9" y="39.8">C6</text>
<text x="89.5" y="37.9">R7</text>
<text x="89.7" y="40.4">100</text>
<text x="98.5" y="37.9">R15</text>
<text x="98.6" y="40.4">100</text>
<text x="117.4" y="39.4">GND</text>
<text x="77.7" y="42.4">0.1uF</text>
<text x="192" y="44.9">0.1uF</text>
<text x="192.7" y="42.4">C25</text>
<text x="201.6" y="43">R63</text>
<text x="201.7" y="45.6">100</text>
<text x="62" y="51.9">100</text>
<text x="62.4" y="49.4">R1</text>
<text x="76.7" y="51.4">25uF 25V</text>
<text x="79.4" y="48.9">C9</text>
<text x="101" y="55.7">R19</text>
<text x="101" y="58.2">10k</text>
<text x="71.7" y="62">R3</text>
<text x="71.9" y="64.6">100</text>
<text x="87.6" y="61.5">C12</text>
<text x="88" y="64">25uF 25V</text>
<text x="103.7" y="60.8">RV4</text>
<text x="103.9" y="63.4">50k</text>
<text x="113.7" y="60.8">R31</text>
<text x="113.7" y="63.3">10k</text>
<text x="158.4" y="67.2">R47</text>
<text x="158.5" y="69.7">10k</text>
<text x="211.3" y="66.7">Transformer_SP_1S</text>
<text x="218.7" y="69.5">T1</text>
<text x="237.1" y="68.4">R66</text>
<text x="237.3" y="71">100</text>
<text x="67.9" y="73.7">GND</text>
<text x="83.1" y="72.4">GND</text>
<text x="103.4" y="74.9">GND</text>
<text x="128.8" y="76.2">GND</text>
<text x="234.4" y="77.3">R65</text>
<text x="245.8" y="77.3">R68</text>
<text x="89.7" y="81.1">1.0k</text>
<text x="90.3" y="78.6">R9</text>
<text x="102.5" y="78.6">R21</text>
<text x="102.7" y="81.1">820</text>
<text x="115.1" y="81.1">1.3k</text>
<text x="115.2" y="78.6">R33</text>
<text x="234.5" y="79.8">100</text>
<text x="245.9" y="79.8">100</text>
<text x="28.8" y="88.7">J1</text>
<text x="145.7" y="87.5">R41</text>
<text x="18.5" y="91.2">SJ-3524-SMT</text>
<text x="83.1" y="90.2">GND</text>
<text x="106.1" y="92.5">R24</text>
<text x="106.1" y="95">51</text>
<text x="120.7" y="91.2">C15</text>
<text x="120.8" y="93.8">0.1uF</text>
<text x="130.7" y="90.7">C19</text>
<text x="131.2" y="93.2">25uF 25V</text>
<text x="145.6" y="90">1.0k</text>
<text x="185.9" y="95">R_US</text>
<text x="186.1" y="92.5">R51</text>
<text x="194.8" y="95">R_US</text>
<text x="195" y="92.5">R56</text>
<text x="207.6" y="90.2">GND</text>
<text x="227.9" y="90.2">GND</text>
<text x="231.4" y="96">J4</text>
<text x="50.1" y="101.6">GND</text>
<text x="77.6" y="100.8">C2</text>
<text x="88.2" y="98.9">R5</text>
<text x="88.4" y="101.4">100</text>
<text x="97.2" y="98.9">R14</text>
<text x="97.3" y="101.4">100</text>
<text x="116.1" y="100.3">GND</text>
<text x="222.3" y="98.5">Conn_02x08_Odd_Even</text>
<text x="76.4" y="103.3">0.1uF</text>
<text x="190.7" y="105.9">0.1uF</text>
<text x="191.4" y="103.3">C22</text>
<text x="200.3" y="104">R62</text>
<text x="200.5" y="106.5">100</text>
<text x="255.2" y="103.4">C28</text>
<text x="255.7" y="105.9">25uF 25V</text>
<text x="62" y="112.9">100</text>
<text x="62.4" y="110.3">R2</text>
<text x="75.4" y="112.4">25uF 25V</text>
<text x="78.2" y="109.8">C5</text>
<text x="209.6" y="112.8">C30</text>
<text x="250.8" y="111.8">GND</text>
<text x="99.7" y="116.6">R17</text>
<text x="99.8" y="119.2">10k</text>
<text x="209.7" y="115.4">0.1uF</text>
<text x="255.2" y="117.4">C29</text>
<text x="255.7" y="119.9">25uF 25V</text>
<text x="71.7" y="121.7">R4</text>
<text x="71.9" y="124.3">100</text>
<text x="86.3" y="122.4">C11</text>
<text x="86.7" y="125">25uF 25V</text>
<text x="102.4" y="121.8">RV1</text>
<text x="102.7" y="124.3">50k</text>
<text x="112.4" y="121.7">R29</text>
<text x="112.5" y="124.3">10k</text>
<text x="197.8" y="125.6">R61</text>
<text x="205" y="121.9">GND</text>
<text x="217.9" y="123">R64</text>
<text x="218" y="125.5">100</text>
<text x="250.8" y="125.7">GND</text>
<text x="157.1" y="128.1">R45</text>
<text x="157.3" y="130.7">10k</text>
<text x="190.1" y="130.7">R55</text>
<text x="197.9" y="128.1">10k</text>
<text x="230.4" y="129.5">GND</text>
<text x="251.1" y="130">C31</text>
<text x="67.9" y="133.3">GND</text>
<text x="81.9" y="133.3">GND</text>
<text x="102.2" y="135.9">GND</text>
<text x="127.6" y="137.2">GND</text>
<text x="190.3" y="133.2">10k</text>
<text x="213.5" y="137">Q_PMOS_GSD</text>
<text x="213.7" y="134.4">Q3</text>
<text x="232.3" y="135.1">C26</text>
<text x="232.8" y="137.7">25uF 25V</text>
<text x="250.4" y="132.5">0.1uF</text>
<text x="85.2" y="142.9">U1</text>
<text x="144.4" y="142.9">J3</text>
<text x="163.5" y="138.3">R49</text>
<text x="163.6" y="140.8">10k</text>
<text x="182.8" y="142">Q1</text>
<text x="254.6" y="141">GND</text>
<text x="80.5" y="145.4">SN74AC74PW</text>
<text x="137.7" y="145.4">Conn_01x02_Male</text>
<text x="147.5" y="145.8">1</text>
<text x="182.8" y="144.6">Q_NPN_BEC</text>
<text x="195.2" y="145.9">R60</text>
<text x="195.4" y="148.4">10k</text>
<text x="227.9" y="146">GND</text>
<text x="238.4" y="145.9">R67</text>
<text x="238.6" y="148.4">100</text>
<text x="48.5" y="154.1">0.1uF</text>
<text x="49.7" y="151.6">C1</text>
<text x="119" y="152.3">R37</text>
<text x="119.2" y="154.8">10k</text>
<text x="178.4" y="153.7">GND</text>
<text x="213.7" y="154.7">Q4</text>
<text x="233.6" y="154.2">C27</text>
<text x="119" y="159.9">R38</text>
<text x="147.9" y="156.2">GND</text>
<text x="176.2" y="156.1">R50</text>
<text x="176.3" y="158.6">10k</text>
<text x="195.5" y="159.8">Q2</text>
<text x="213.5" y="157.3">Q_PMOS_GSD</text>
<text x="234.1" y="156.7">25uF 25V</text>
<text x="119.2" y="162.4">10k</text>
<text x="195.5" y="162.4">Q_NPN_BEC</text>
<text x="229.2" y="165.1">GND</text>
<text x="129" y="168.7">R39</text>
<text x="129" y="171.2">10k</text>
<text x="136.6" y="168.7">R40</text>
<text x="136.6" y="171.2">10k</text>
<text x="191.1" y="171.4">GND</text>
<text x="125" y="180.3">GND</text>
<text x="132.7" y="180.3">GND</text>
<text x="104.7" y="186.7">GND</text>
</g>
<g font-size="1.8">
<text x="170.2" y="21.2">12V_switched</text>
<text x="62.2" y="44.1">LO_ZERO</text>
<text x="144.8" y="70.8">12V_switched</text>
<text x="144.8" y="70.8">12V</text>
<text x="161.3" y="82.2">12V_switched</text>
<text x="252.7" y="100">TXRX</text>
<text x="62.2" y="105.1">LO_NINETY</text>
<text x="219.7" y="105.1">12V</text>
<text x="243.8" y="105.1">12V</text>
<text x="219.7" y="115.2">3_3V</text>
<text x="143.5" y="131.7">12V_switched</text>
<text x="143.5" y="131.7">12V</text>
<text x="118.1" y="148.2">3_3V_switched</text>
<text x="212.1" y="144.4">12V_switched</text>
<text x="125.7" y="155.9">LO_ZERO</text>
<text x="157.5" y="150.8">TXRX</text>
<text x="212.1" y="162.2">3_3V_switched</text>
<text x="48.3" y="171.1">3_3V_switched</text>
</g>
<g font-size="1.8" fill="#008400">
<text x="243.8" y="115.2">3_3V</text>
<text x="124.5" y="163.5">LO_NINETY</text>
</g>
<g font-size="1.4" fill="#840000">
<text x="49.1" y="84.8">2</text>
<text x="49.1" y="89.9">3</text>
<text x="49.1" y="87.4">4</text>
<text x="49.1" y="92.5">1</text>
<text x="100.8" y="148.3">14</text>
<text x="70.7" y="156">2</text>
<text x="70.7" y="153.4">3</text>
<text x="101.2" y="153.4">5</text>
<text x="101.2" y="156">9</text>
<text x="70.3" y="158.5">11</text>
<text x="70.3" y="161">12</text>
<text x="101.2" y="158.5">6</text>
<text x="101.2" y="161">8</text>
<text x="70.7" y="163.6">1</text>
<text x="70.7" y="166.1">4</text>
<text x="70.3" y="171.2">10</text>
<text x="70.3" y="168.7">13</text>
<text x="101.2" y="178.8">7</text>
</g>
<g font-size="1.4" fill="#008484">
<text x="95.1" y="149.1">VCC</text>
<text x="74.7" y="154.2">1CLK</text>
<text x="96.2" y="154.2">1Q</text>
<text x="74.7" y="159.3">2CLK</text>
<text x="74.7" y="161.8">2D</text>
<text x="74.7" y="156.7">1D</text>
<text x="95.1" y="159.3">~{1Q}</text>
<text x="95.1" y="161.8">~{2Q}</text>
<text x="96.2" y="156.7">2Q</text>
<text x="74.7" y="164.3">~{1CLR}</text>
<text x="74.7" y="166.9">~{1PRE}</text>
<text x="74.7" y="172">~{2PRE}</text>
<text x="74.7" y="169.4">~{2CLR}</text>
<text x="94.9" y="179.6">GND</text>
</g>
</svg>
